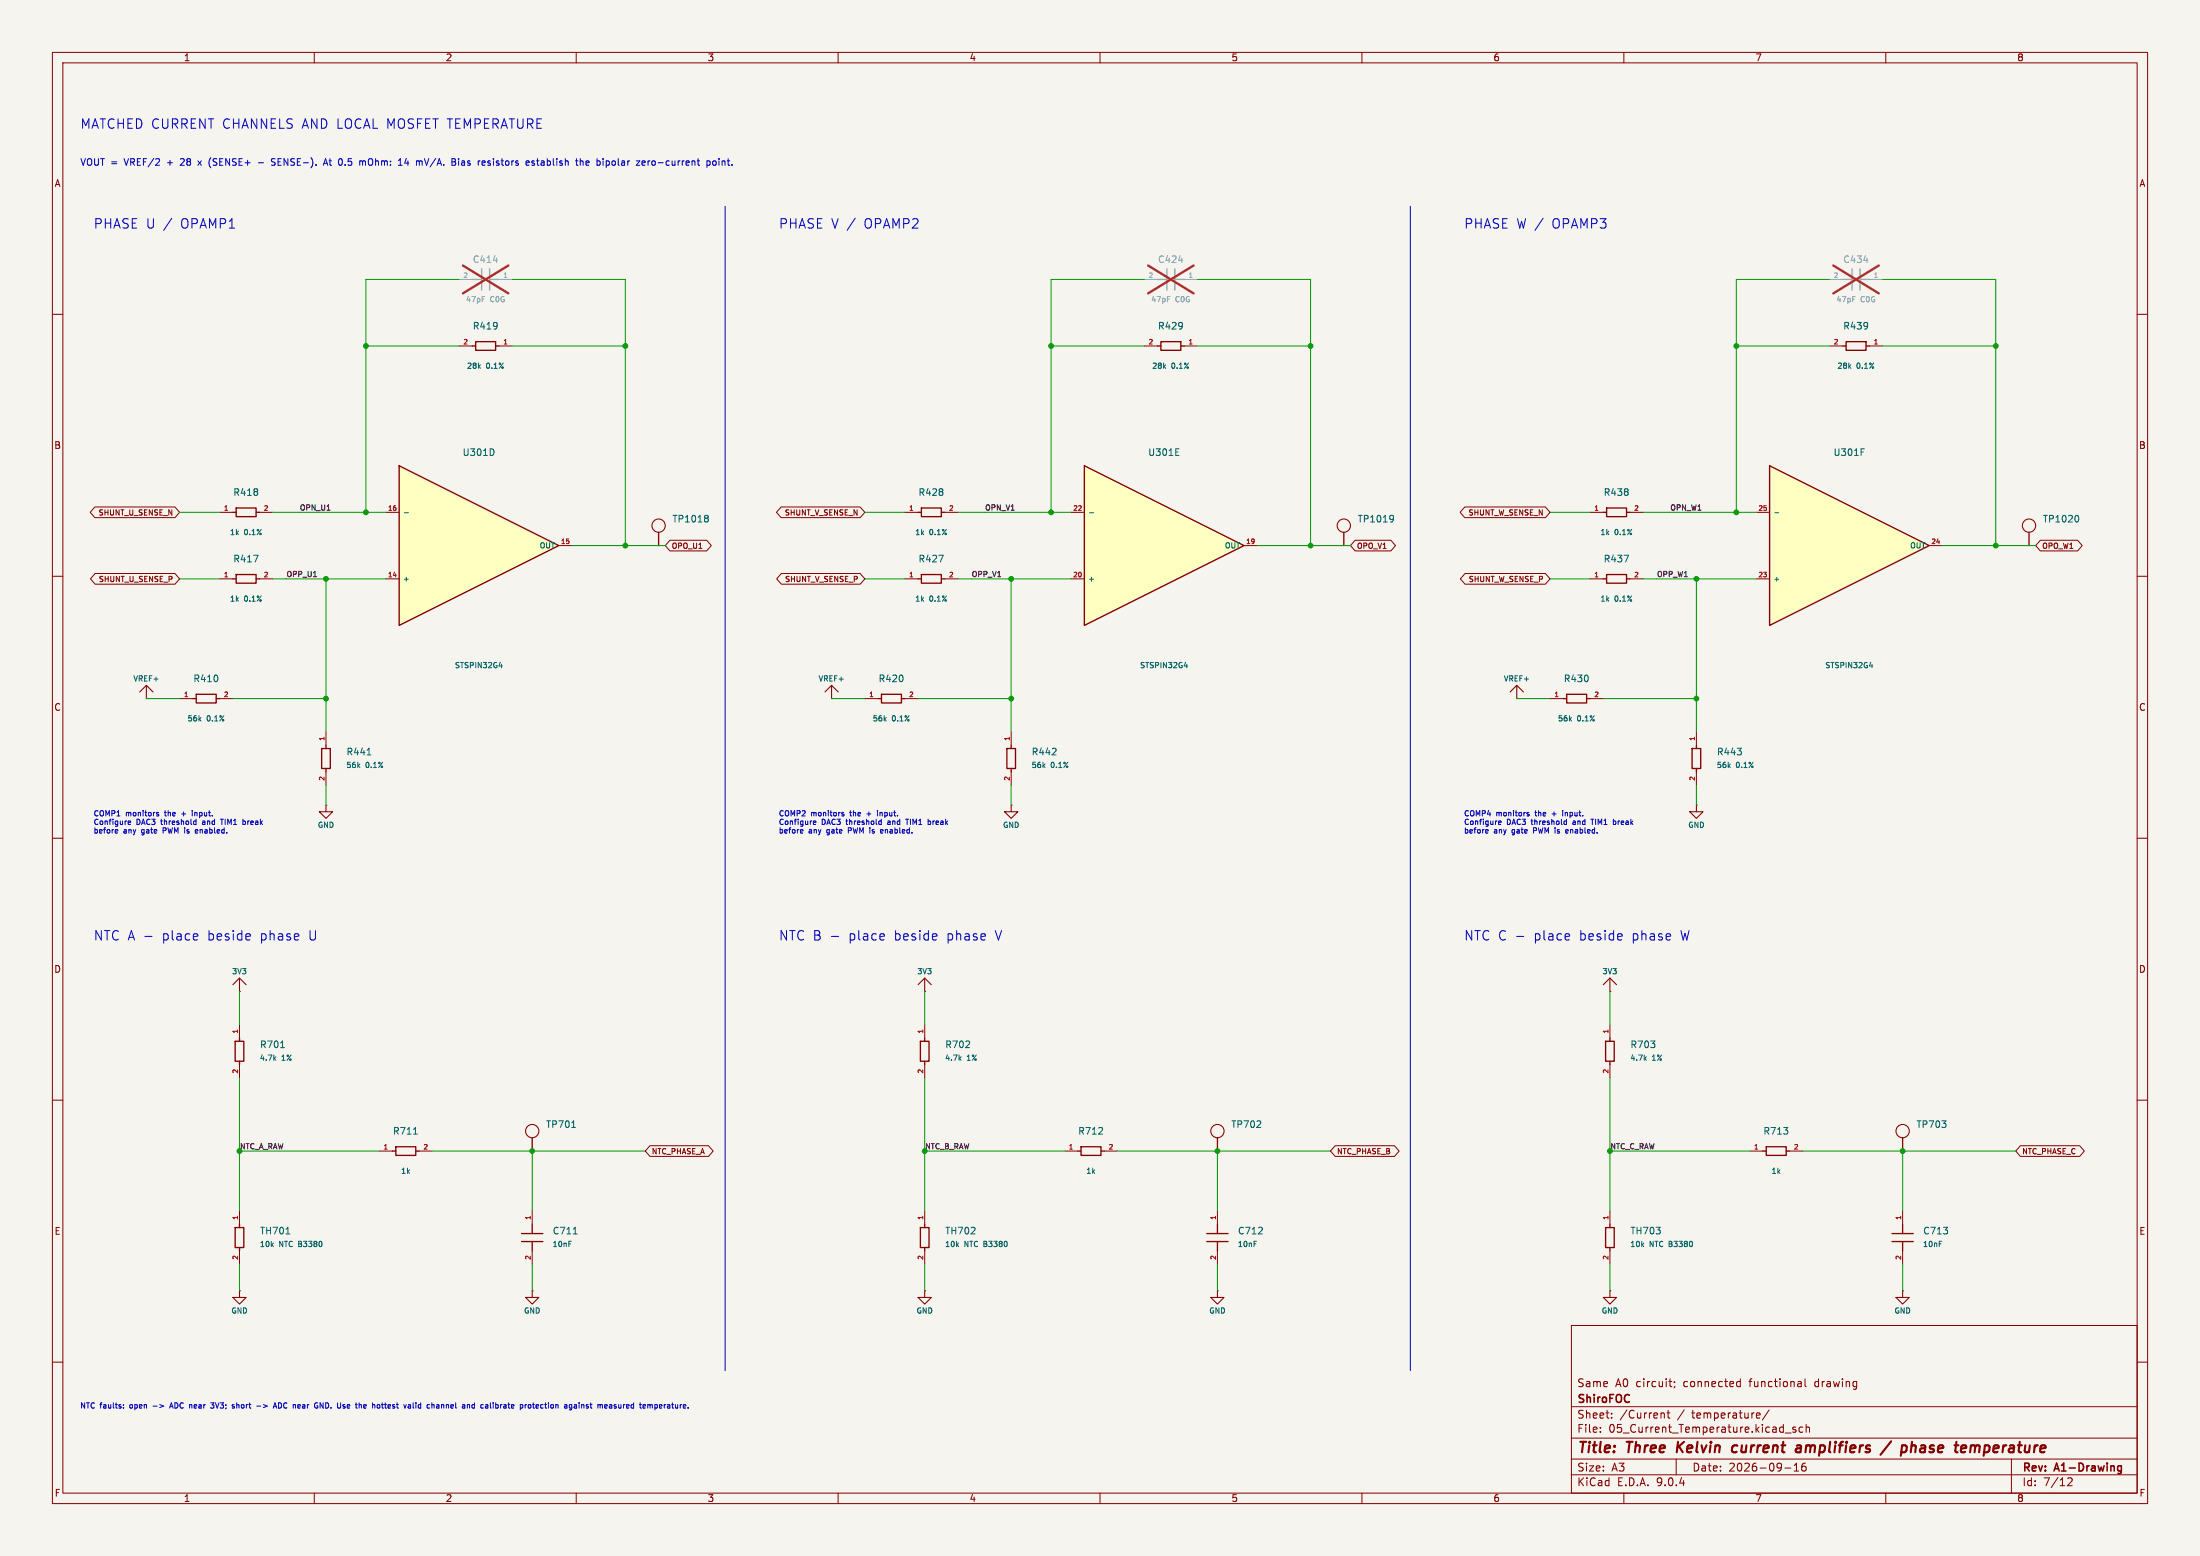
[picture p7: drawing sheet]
<svg xmlns="http://www.w3.org/2000/svg" width="420mm" height="297mm" viewBox="0 0 420 297" stroke-linecap="round" stroke-linejoin="round" font-family="sans-serif">
<path d="M0 0h420v297h-420z" fill="#f5f4ef" stroke="#f5f4ef" stroke-width=".19"/>
<g fill="none" stroke="#840000" stroke-width=".19">
<path d="M10 10h400v277h-400zM12 12h396v273h-396zM60 10v2M110 10v2M160 10v2M210 10v2M260 10v2M310 10v2M360 10v2M10 60h2M408 60h2M172.7 97.8h2.6"/>
<path d="M180.3 97.8h2.6M10 110h2M172.7 110.5h2.6M180.3 110.5h2.6M408 110h2M323.8 139.7v2.5M10 160h2M323.8 147.3v2.6M408 160h2M10 210h2M203.2 219.7h2.5M210.8 219.7h2.6"/>
<path d="M408 210h2M363.2 231.1v2.6M363.2 238.8v2.5M300 253h108v32h-108zM10 260h2M300 278.5h108M300 274.5h108M300 268.5h108M305.5 273.2v.2M305.5 272.5v.1M307.7 270.5v.2M307.7 269.8v.1"/>
<path d="M317.3 269.7h.2l.2 .2v.8M318.2 269.7h.6M318.4 269.2v1.3l.4 .2M318.6 263.7h.6M318.9 264.6l.3 .1M319.7 263.8v.1M319.7 264.6l-.1 .3M320 278.5v3M331.7 263.8h.5M331.7 264.6h.5M332.2 263.2v1.5M335.5 269.7l.4 .1 .1 .2-.7 .2"/>
<path d="M335.9 270.6l-.4 .1M337.7 269.1l-1.3 1.9M340.8 273.5h1.1M342.5 279.7l.4-.4v1.5M342.8 272.5l-.4-.1-.2 .2 .1 .2 .5 .2v.3h-.6M343.7 263.7l.2 .2v.8M343.9 264.6l-.2 .1M343.9 264l-.2 .1M344.2 272.5l-.5-.1-.3 .3 .2 .6h.6M344.6 263.2v1.3l.2 .2M344.7 279.3a.59 .59 0 0 0-.8 .6v.6l.2 .2 .4 .1 .2-.2 .1-.5-.1-.2h-.5l-.3 .2M344.8 271.9v1.5"/>
<path d="M344.8 272.5l.2-.1 .4 .1v.9M384 278.5v6.5M408 260h2M60 285v2M110 285v2M160 285v2M210 285v2M260 285v2M300 281.5h108M310 285v2M340.7 280.2h1.2M342.5 280.8h.9"/>
<path d="M360 285v2M395.6 282.4l-.1 .3-.8 .9h.9"/>
</g>
<path d="M404.5 279.8l.5 .1M405 279.8v1.2l-.2 .2-.3 .1M405 280.7l-.5 .1" fill="none" stroke="#840000" stroke-width=".3"/>
<g fill="none" stroke="#840000" stroke-width=".4">
<path d="M320.3 275.2l-.2 2M321.5 275.2l-1.3 1.1M331.7 276a.66 .66 0 0 0-1 .3l-.1 .5 .2 .3h.7M343 276h.8l-.1 1.2M343.7 277.1l-.7 .1M343.8 276.3l-.7 .1M361 275.1l-2 2.6M364.9 276.1a.49 .49 0 0 1 .9 .1l-.2 1M365 275.2l-.2 2M376.2 276.1a.49 .49 0 0 1 .9 .1M376.3 275.9l-.2 1.3M377.1 276.2l-.1 1"/>
<path d="M377.7 275.9l-.5 .1-.1 .2"/>
</g>
<g fill="none" stroke="#840000" stroke-width=".25">
<path d="M175.3 97.8h.6M175.9 97h3.8v1.6h-3.8zM179.7 97.8h.6M175.3 110.5h.6M175.9 109.7h3.8v1.6h-3.8zM179.7 110.5h.6M323 142.9h1.7v3.8h-1.7zM323.8 142.2v.7M323.8 146.7v.6M205.7 219.7h.7M206.4 218.9h3.8v1.6h-3.8zM210.2 219.7h.6"/>
<path d="M361.2 235.5h4.1M361.2 237h4.1M363.2 233.7v1.8M363.2 237v1.8"/>
</g>
<path d="M179.2 106h.9l-.6 1.3M370.2 236.9h.5" fill="none" stroke="#006464" stroke-width=".19"/>
<path d="M337.8 88.9l30.5 15.2-30.5 15.3z" fill="#ffffc2"/>
<path d="M351.8 66h.6M352.4 65.2h3.8v1.7h-3.8zM356.2 66h.7M337.8 88.9l30.5 15.2-30.5 15.3zM298.4 133.4h.7M299.1 132.5h3.8v1.7h-3.8zM302.9 133.4h.6M192.2 142.9h1.7v3.8h-1.7zM193 142.2v.7M193 146.7v.6" fill="none" stroke="#840000" stroke-width=".25"/>
<path d="M349.2 66h2.6M356.9 66h2.5M335.3 97.8h2.5M335.3 110.5h2.5M368.3 104.1h2.5M193 139.7v2.5M289.6 133.4h.1M295.9 133.4h2.5M303.5 133.4h2.6M193 153.7h.1M193 147.3v2.6M323.8 153.7h.1" fill="none" stroke="#840000" stroke-width=".19"/>
<path d="M338.8 97.9h.8M355.3 85.7h.6M356.9 127.1h.6M357.4 126.8v.7" fill="none" stroke="#006464" stroke-width=".19"/>
<path d="M288.3 132.1l1.3-1.3 1.2 1.3M289.6 130.8v2.6M191.8 154.9h2.5l-1.3 1.3zM193 153.7v1.2M322.6 154.9h2.5l-1.3 1.3zM323.8 153.7v1.2" fill="none" stroke="#840000" stroke-width=".2"/>
<path d="M351.8 53.3h1.8M353.6 51.3v4.1M355.1 53.3h1.8M355.1 51.3v4.1" fill="none" stroke="#9c9b98" stroke-width=".25"/>
<path d="M349.2 53.3h2.6M356.9 53.3h2.5" fill="none" stroke="#9c9b98" stroke-width=".19"/>
<path d="M353.7 56.6h.5M355.8 49.7h.8" fill="none" stroke="#939391" stroke-width=".19"/>
<path d="M350 50.7l8.7 5.3M358.7 50.7l-8.7 5.3" fill="none" stroke="#e12e31" stroke-width=".46"/>
<path d="M207 88.9l30.5 15.2-30.5 15.3z" fill="#ffffc2"/>
<g fill="none" stroke="#840000" stroke-width=".25">
<path d="M221 66h.6M221.6 65.2h3.8v1.7h-3.8zM225.4 66h.7M207 88.9l30.5 15.2-30.5 15.3zM306.1 97.8h.6M306.7 97h3.8v1.6h-3.8zM310.5 97.8h.6M125.7 101.6v2.5M306.1 110.5h.6M306.7 109.7h3.8v1.6h-3.8zM310.5 110.5h.6M61.4 142.9h1.7v3.8h-1.7z"/>
<path d="M62.2 142.2v.7M62.2 146.7v.6M175.7 198.8h1.7v3.8h-1.7zM176.5 198.1v.7M176.5 202.6v.6M175.7 234.3h1.7v3.8h-1.7zM176.5 233.7v.6M176.5 238.1v.7"/>
</g>
<g fill="none" stroke="#840000" stroke-width=".19">
<path d="M218.4 66h2.6M226.1 66h2.5M204.5 97.8h2.5M303.5 97.8h2.6M311.1 97.8h2.6M204.5 110.5h2.5M237.5 104.1h2.5M303.5 110.5h2.6M311.1 110.5h2.6M62.2 139.7v2.5M62.2 147.3v2.6M176.5 195.6v2.5"/>
<path d="M176.5 203.2v2.5M176.5 231.1v2.6M176.5 238.8v2.5M176.5 246.4h.1"/>
</g>
<path d="M135 98.4l.2 .2-.2 .3 .2 .3v.2l-.2 .2M208 97.9h.8M224.5 86.9h.6M224.5 85.7h.6M310 106h.9l-.6 1.3M226.1 127.1h.6M226.6 126.8v.7M70.1 144.1h.7M183.2 202l.3 .4M183.5 201.7l-.4 .4" fill="none" stroke="#006464" stroke-width=".19"/>
<path d="M221 53.3h1.8M222.8 51.3v4.1M224.3 53.3h1.8M224.3 51.3v4.1" fill="none" stroke="#9c9b98" stroke-width=".25"/>
<path d="M218.4 53.3h2.6M226.1 53.3h2.5" fill="none" stroke="#9c9b98" stroke-width=".19"/>
<path d="M222.9 56.6h.5M225 49.7h.8" fill="none" stroke="#939391" stroke-width=".19"/>
<path d="M219.2 50.7l8.7 5.3M227.9 50.7l-8.7 5.3" fill="none" stroke="#e12e31" stroke-width=".46"/>
<g fill="none" stroke="#840000" stroke-width=".2">
<path d="M175.3 247.6h2.5l-1.3 1.3zM176.5 246.4v1.2"/>
<circle cx="125.7" cy="100.3" r="1.27"/>
</g>
<path d="M76.2 88.9l30.5 15.2-30.5 15.3z" fill="#ffffc2"/>
<g fill="none" stroke="#840000" stroke-width=".25">
<path d="M90.2 66h.6M90.8 65.2h3.8v1.7h-3.8zM94.6 66h.6M44.4 97.8h.7M45.1 97h3.8v1.6h-3.8zM48.9 97.8h.6M76.2 88.9l30.5 15.2-30.5 15.3zM44.4 110.5h.7M45.1 109.7h3.8v1.6h-3.8zM48.9 110.5h.6M256.5 101.6v2.5M387.3 101.6v2.5"/>
<path d="M36.8 133.4h.7M37.5 132.5h3.8v1.7h-3.8zM41.3 133.4h.6M167.6 133.4h.7M168.3 132.5h3.8v1.7h-3.8zM172.1 133.4h.6M44.9 198.8h1.6v3.8h-1.6zM45.7 198.1v.7M306.5 198.8h1.7v3.8h-1.7zM307.3 198.1v.7M45.7 202.6v.6M74.9 219.7h.7"/>
<path d="M75.6 218.9h3.8v1.6h-3.8zM79.4 219.7h.6M101.6 217.2v2.5M232.4 217.2v2.5M307.3 202.6v.6M336.5 219.7h.7M337.2 218.9h3.8v1.6h-3.8zM341 219.7h.6M363.2 217.2v2.5M44.9 234.3h1.6v3.8h-1.6zM45.7 233.7v.6M45.7 238.1v.7"/>
<path d="M99.6 235.5h4M99.6 237h4M101.6 233.7v1.8M101.6 237v1.8M230.4 235.5h4M230.4 237h4M232.4 233.7v1.8M232.4 237v1.8M306.5 234.3h1.7v3.8h-1.7zM307.3 233.7v.6M307.3 238.1v.7"/>
</g>
<g fill="none" stroke="#840000" stroke-width=".19">
<path d="M87.6 66h2.6M95.2 66h2.6M18.1 96.8h15.3l.9 1-.9 1h-15.3l-.9-1zM41.9 97.8h2.5M49.5 97.8h2.6M73.7 97.8h2.5M149.1 96.8h15.1l.9 1-.9 1h-15.1l-.9-1zM279.6 96.8h15.4l.9 1-.9 1h-15.4l-.9-1zM18.2 109.5h15.2l.9 1-.9 1h-15.2l-.9-1zM41.9 110.5h2.5M49.5 110.5h2.6M73.7 110.5h2.5"/>
<path d="M106.7 104.1h2.5M127.9 103.1h7l.9 1-.9 1.1h-7l-.9-1.1zM149.2 109.5h15l.9 1-.9 1h-15l-.9-1zM258.7 103.1h6.8l.9 1-.9 1.1h-6.8l-.9-1.1zM279.7 109.5h15.3l.9 1-.9 1h-15.3l-.9-1zM389.5 103.1h7.1l.9 1-.9 1.1h-7.1l-.9-1.1zM27.9 133.4h.1M34.3 133.4h2.5M41.9 133.4h2.5M158.7 133.4h.1M165.1 133.4h2.5M172.7 133.4h2.6"/>
<path d="M62.2 153.7h.1M45.7 189.2h.1M45.7 195.6v2.5M176.5 189.2h.1M307.3 189.2h.1M307.3 195.6v2.5M45.7 203.2v2.5M72.4 219.7h2.5M80 219.7h2.5M124.1 218.7h11.2l.8 1-.8 1h-11.2l-.9-1zM254.9 218.7h11.3l.9 1-.9 1h-11.3l-.9-1zM307.3 203.2v2.5"/>
<path d="M334 219.7h2.5M341.6 219.7h2.6M385.7 218.7h11.3l.9 1-.9 1h-11.3l-.9-1zM45.7 231.1v2.6M45.7 238.8v2.5M101.6 231.1v2.6M101.6 238.8v2.5M232.4 231.1v2.6M232.4 238.8v2.5M307.3 231.1v2.6M307.3 238.8v2.5M45.7 246.4h.1"/>
<path d="M101.6 246.4h.1M232.4 246.4h.1M307.3 246.4h.1M363.2 246.4h.1"/>
</g>
<g fill="none" stroke="#006464" stroke-width=".19">
<path d="M77.2 97.9h.8M94.3 86v.6M265.8 98.4l.2 .2a.94 .94 0 0 1-.2 1M266 98.9l-.2 .3M396.5 98.4a.79 .79 0 0 1 0 1.2M48.4 106h.9l-.6 1.3M95.3 127.1h.6M95.7 126.8v.7M53.6 200h.7M52.4 202l.3 .4M52.7 201.7l-.4 .4M79 216.5h.7"/>
<path d="M109.1 215.2h.8M314 202l.3 .4M314.3 201.7l-.4 .4M54.6 235.5h.7M108.6 236.9h.5M109.5 235.5h.7M239.4 236.9h.5"/>
</g>
<g fill="none" stroke="#840000" stroke-width=".2">
<path d="M26.7 132.1l1.2-1.3 1.3 1.3M27.9 130.8v2.6M157.5 132.1l1.2-1.3 1.3 1.3M158.7 130.8v2.6M61 154.9h2.5l-1.3 1.3zM62.2 153.7v1.2M44.4 188l1.3-1.3 1.3 1.3M45.7 186.7v2.5M175.3 188l1.2-1.3 1.3 1.3M176.5 186.7v2.5M306.1 188l1.2-1.3 1.3 1.3M307.3 186.7v2.5"/>
<path d="M44.4 247.6h2.6l-1.3 1.3zM45.7 246.4v1.2M100.3 247.6h2.6l-1.3 1.3zM101.6 246.4v1.2M231.1 247.6h2.6l-1.3 1.3zM232.4 246.4v1.2M306.1 247.6h2.5l-1.3 1.3zM307.3 246.4v1.2M361.9 247.6h2.6l-1.3 1.3zM363.2 246.4v1.2"/>
<circle cx="256.5" cy="100.3" r="1.27"/>
<circle cx="387.4" cy="100.3" r="1.27"/>
<circle cx="101.6" cy="215.9" r="1.27"/>
<circle cx="232.4" cy="215.9" r="1.27"/>
<circle cx="363.2" cy="215.9" r="1.27"/>
</g>
<path d="M90.2 53.3h1.7M91.9 51.3v4.1M93.5 53.3h1.7M93.5 51.3v4.1" fill="none" stroke="#9c9b98" stroke-width=".25"/>
<path d="M87.6 53.3h2.6M95.2 53.3h2.6" fill="none" stroke="#9c9b98" stroke-width=".19"/>
<path d="M92.1 56.6h.4M94.2 49.7h.8" fill="none" stroke="#939391" stroke-width=".19"/>
<path d="M88.4 50.7l8.7 5.3M97.1 50.7l-8.7 5.3" fill="none" stroke="#e12e31" stroke-width=".46"/>
<path d="M59.8 110.1h.6" fill="none" stroke="#0f0f0f" stroke-width=".19"/>
<g fill="none" stroke="#0000c2" stroke-width=".19">
<path d="M37.8 30.7l.6 .9M38.4 30.7l-.6 .9M40 31.5l.3 .5M40.3 30.1l-.3 .5M49.3 31.1h1M52.5 30.3h-.5l-.1 .1v.4l.5 .2 .1 .3-.2 .3-.5-.1M61.7 31.6l.4-1.3 .5 1.3M61.8 31.2h.7M69.3 30.8h.4l.1 .8M76.1 31.6h.7M77.6 30.2l-.3 .9h.8M81 30.3l.4 1.3"/>
<path d="M87.5 30.3v.1M87.5 30.7v.9M88.3 30.7l-.1 .1M88.3 31.1l-.2 .2 .2 .3M93.1 31.5l.4 .1M93.5 30.7l-.4 .2 .1 .2h.3M102 30.8l-.3-.1-.2 .2 .1 .2 .4 .1v.3h-.5M102.4 30.7h.5M102.6 30.3v1.1l.3 .2M110.8 30.8l.2-.1 .3 .1v.8M111.9 31.1l.6-.1-.1-.2-.4-.1-.1 .2v.6h.5M116.1 30.7l.2 .2v.4l-.2 .3"/>
<path d="M123.1 30.8l.1 .2-.6 .1M123.7 30.7v.9M124.1 30.7l-.4 .2M124.5 30.8v.6M135.1 30.7l.3 .1 .2 .1-.1 .5-.4 .2M136.1 30.8l.2-.1 .4 .1v.5l-.1 .2-.3 .1-.2-.2zM137.3 30.3v.1M137.3 30.7v.9M137.9 30.7v.9M138.2 30.7l-.3 .1M138.4 39.4v222.2M269.2 39.4v222.2"/>
<path d="M32.8 41.7l-1.5 2.3M163.3 41.7l-1.6 2.3M294.6 41.7l-1.6 2.3M22.4 159h-.3M22.5 158.6l-.5 .1M24.5 157l.4-.1v-.1l-.3-.1-.1 .1v.5h.4M29.9 155.3l.4 .3-.1 .1h-.3M30.3 155.1h-.3l-.1 .1M31.1 158.5h.4M31.1 158v1M36.7 154.7v.1M36.7 155.1v.6"/>
<path d="M37.3 159h.4M37.3 158.4l.3-.1 .2 .3-.5 .1M37.4 157.3l-.3 .1M37.4 156.4v1M38.7 157v.3M42.1 156.4h.6M42.4 156.4v1M46.4 156.8l.3-.1 .2 .2-.1 .4h-.4M46.4 156.4v1M153.2 159h-.3M153.3 158.6l-.5 .1M155.3 157l.5-.1-.1-.1-.3-.1-.1 .1v.5h.4"/>
<path d="M160.7 155.3l.4 .3-.1 .1h-.3M161.1 155.1h-.3l-.1 .1M161.9 158.5h.4M161.9 158v1M167.5 154.7v.1M167.5 155.1v.6M168.1 159h.4M168.1 158.4l.3-.1 .2 .3-.5 .1M168.2 157.3l-.3 .1M168.2 156.4v1M169.5 157v.3M172.9 156.4h.6"/>
<path d="M173.2 156.4v1M177.2 156.8l.3-.1 .2 .2-.1 .4h-.4M177.2 156.4v1M284 159h-.2M284.1 158.6l-.5 .1M286.1 157l.5-.1-.1-.1-.3-.1-.1 .1v.5h.4M291.5 155.3l.4 .3-.1 .1h-.3M291.9 155.1h-.3l-.1 .1M292.8 158v1M292.8 158.5h.3M298.3 154.7v.1M298.3 155.1v.6"/>
<path d="M298.9 159h.4M298.9 158.4l.3-.1 .2 .3-.5 .1M299 157.3l-.2 .1M299 156.4v1M300.3 157v.3M303.7 156.4h.6M304 156.4v1M308 156.8l.3-.1 .2 .2-.1 .4h-.4M308 156.4v1M27.7 178.7h1.3M158.7 178.7h1.4M289.5 178.7h1.4"/>
<path d="M23.6 268.7v.1M23.6 268.1v.1M32.4 268.8l.3-1 .3 1M32.5 268.5h.5M40.2 267.8h.6l-.3 .3 .3 .1v.4l-.2 .2h-.2M45.2 267.8v1M45.5 268.1l-.3 .1M49 268.4h.8M52.2 268.8l.3-1 .3 1M52.3 268.5h.4M53.2 267.8a.51 .51 0 0 1 .6 .5 .51 .51 0 0 1-.6 .5zM61.1 267.8l.6 1v-1"/>
<path d="M66.4 268.1h.3l.1 .2-.5 .1M66.7 268.7l-.3 .1M73.4 268.1h.4M73.5 267.8v.8l.3 .2M79.4 267.8v.1M79.4 268.1v.7M80.2 268.1l-.4 .2 .1 .4 .3 .1M84.3 268.2l.4-.1v.7M84.3 268.1v.7M91.8 268.2v.5M95 268.1l.1 .2-.1 .4M95.6 268.1v.7"/>
<path d="M95.7 268.1l-.1 .2M101.7 268.1h.3M101.8 268.7l.2 .1M102.3 268.4l.5-.1v-.2h-.3l-.2 .1 .1 .5h.4M103.6 268.1l-.4 .2v.4l.4 .1M110.6 267.8v.1M110.6 268.1v.7M111 268.2l.4-.1 .1 .7M111 268.1v.7M111.9 268.7l.3 .1M112.2 268.1l-.3 .1 .3 .2M117.5 268.4l.2 .2-.2 .2"/>
<path d="M117.5 268.1h.1M118.1 268.1v.6h.4M118.5 268.1v.7M125.9 268.4l.5-.1-.1-.2h-.3l-.1 .1v.5h.4M126.8 268.1v.7M127 268.1l-.2 .2"/>
</g>
<g fill="none" stroke="#009600" stroke-width=".19">
<path d="M87.6 53.3h-17.8v44.5M97.8 53.3h21.6v50.8M218.4 53.3h-17.7v44.5M228.6 53.3h21.6v50.8M349.2 53.3h-17.7v44.5M359.4 53.3h21.6v50.8M69.8 66h17.8M97.8 66h21.6M200.7 66h17.7M228.6 66h21.6M331.5 66h17.7M359.4 66h21.6"/>
<path d="M34.3 97.8h7.6M52.1 97.8h21.6M165.1 97.8h7.6M182.9 97.8h21.6M295.9 97.8h7.6M313.7 97.8h21.6M34.3 110.5h7.6M52.1 110.5h21.6M62.2 110.5v29.2M109.2 104.1h17.8M165.1 110.5h7.6M182.9 110.5h21.6"/>
<path d="M193 110.5v29.2M240 104.1h17.8M295.9 110.5h7.6M313.7 110.5h21.6M323.8 110.5v29.2M370.8 104.1h17.8M27.9 133.4h6.4M44.4 133.4h17.8M158.7 133.4h6.4M175.3 133.4h17.7M289.6 133.4h6.3M306.1 133.4h17.7"/>
<path d="M62.2 149.9v3.8M193 149.9v3.8M323.8 149.9v3.8M45.7 189.2v6.4M176.5 189.2v6.4M307.3 189.2v6.4M45.7 219.7h26.7M45.7 205.7v25.4M82.5 219.7h40.7M101.6 219.7v11.4M176.5 219.7h26.7M176.5 205.7v25.4"/>
<path d="M213.4 219.7h40.6M232.4 219.7v11.4M307.3 219.7h26.7M307.3 205.7v25.4M344.2 219.7h40.6M363.2 219.7v11.4M45.7 241.3v5.1M101.6 241.3v5.1M176.5 241.3v5.1M232.4 241.3v5.1M307.3 241.3v5.1M363.2 241.3v5.1"/>
</g>
<g fill="#009600" stroke="#009600" stroke-width=".19">
<circle cx="193" cy="133.4" r=".46"/>
<circle cx="176.5" cy="219.7" r=".46"/>
<circle cx="62.2" cy="133.4" r=".46"/>
<circle cx="62.2" cy="110.5" r=".46"/>
<circle cx="69.8" cy="97.8" r=".46"/>
<circle cx="69.8" cy="66" r=".46"/>
<circle cx="119.4" cy="66" r=".46"/>
<circle cx="119.4" cy="104.1" r=".46"/>
<circle cx="200.7" cy="97.8" r=".46"/>
<circle cx="193" cy="110.5" r=".46"/>
<circle cx="200.7" cy="66" r=".46"/>
<circle cx="232.4" cy="219.7" r=".46"/>
<circle cx="363.2" cy="219.7" r=".46"/>
<circle cx="45.7" cy="219.7" r=".46"/>
<circle cx="101.6" cy="219.7" r=".46"/>
<circle cx="323.8" cy="110.5" r=".46"/>
<circle cx="250.2" cy="66" r=".46"/>
<circle cx="250.2" cy="104.1" r=".46"/>
<circle cx="307.3" cy="219.7" r=".46"/>
<circle cx="331.5" cy="66" r=".46"/>
<circle cx="331.5" cy="97.8" r=".46"/>
<circle cx="323.8" cy="133.4" r=".46"/>
<circle cx="381" cy="66" r=".46"/>
<circle cx="381" cy="104.1" r=".46"/>
</g>
<g font-size="2.8" fill="#840000">
<text x="301" y="277.9">Title:</text>
<text x="310.6" y="277.9">Three</text>
<text x="321" y="277.9">Kelvin</text>
<text x="332.3" y="277.9">current</text>
<text x="345.3" y="277.9">amplifiers</text>
<text x="362.6" y="277.9">/</text>
<text x="367" y="277.9">phase</text>
<text x="378.1" y="277.9">temperature</text>
</g>
<g font-size="2.5" fill="#0000c2">
<text x="15.2" y="24.9">MATCHED CURRENT CHANNELS AND LOCAL MOSFET TEMPERATURE</text>
<text x="17.8" y="43.9">PHASE U /</text>
<text x="34.5" y="43.9">OPAMP1</text>
<text x="148.6" y="43.9">PHASE V /</text>
<text x="165" y="43.9">OPAMP2</text>
<text x="279.4" y="43.9">PHASE W /</text>
<text x="296.3" y="43.9">OPAMP3</text>
<text x="17.8" y="179.8">NTC A -</text>
<text x="31" y="179.8">place</text>
<text x="39.8" y="179.8">beside</text>
<text x="49.9" y="179.8">phase</text>
<text x="59.2" y="179.8">U</text>
<text x="148.6" y="179.8">NTC B -</text>
<text x="162.1" y="179.8">place</text>
<text x="170.8" y="179.8">beside</text>
<text x="181" y="179.8">phase</text>
<text x="190.3" y="179.8">V</text>
<text x="279.4" y="179.8">NTC C -</text>
<text x="292.9" y="179.8">place</text>
<text x="301.6" y="179.8">beside</text>
<text x="311.8" y="179.8">phase</text>
<text x="321.1" y="179.8">W</text>
</g>
<g font-size="2.1" fill="#840000">
<text x="301" y="268.2">ShiroFOC</text>
<text x="301" y="265">Same</text>
<text x="308.4" y="265">A0 circuit;</text>
<text x="321.5" y="265">connected</text>
<text x="334.3" y="265">functional</text>
<text x="346.8" y="265">drawing</text>
<text x="301" y="273.7">File:</text>
<text x="301" y="271">Sheet:</text>
<text x="307.1" y="273.7">05_Current_Temperature.kicad_sch</text>
<text x="309.2" y="271">/Current</text>
<text x="320.3" y="271">/</text>
<text x="323.2" y="271">temperature/</text>
<text x="301" y="281.1">Size:</text>
<text x="307.6" y="281.1">A3</text>
<text x="323" y="281.1">Date:</text>
<text x="330" y="281.1">2026-09-16</text>
<text x="386" y="281.3">Rev:</text>
<text x="392.4" y="281.3">A1-Drawing</text>
<text x="301" y="283.9">KiCad</text>
<text x="308.7" y="283.9">E.D.A.</text>
<text x="316.3" y="283.9">9.0.4</text>
<text x="386" y="283.9">Id:</text>
<text x="390.1" y="283.9">7/12</text>
</g>
<g font-size="1.8" fill="#840000">
<text x="35" y="11.9">1</text>
<text x="85" y="11.9">2</text>
<text x="135" y="11.9">3</text>
<text x="185" y="11.9">4</text>
<text x="235" y="11.9">5</text>
<text x="285" y="11.9">6</text>
<text x="335" y="11.9">7</text>
<text x="385" y="11.9">8</text>
<text x="10.3" y="35.9">A</text>
<text x="408.3" y="35.9">A</text>
<text x="10.3" y="85.9">B</text>
<text x="408.2" y="85.9">B</text>
<text x="10.3" y="135.9">C</text>
<text x="408.2" y="135.9">C</text>
<text x="10.3" y="185.9">D</text>
<text x="408.2" y="185.9">D</text>
<text x="10.3" y="235.9">E</text>
<text x="408.3" y="235.9">E</text>
<text x="10.3" y="285.9">F</text>
<text x="35" y="286.9">1</text>
<text x="85" y="286.9">2</text>
<text x="135" y="286.9">3</text>
<text x="185" y="286.9">4</text>
<text x="235" y="286.9">5</text>
<text x="285" y="286.9">6</text>
<text x="335" y="286.9">7</text>
<text x="385" y="286.9">8</text>
<text x="408.3" y="285.9">F</text>
</g>
<g font-size="1.8" fill="#0000c2">
<text x="15.2" y="32">VOUT =</text>
<text x="23.9" y="32">VREF/2</text>
<text x="32.2" y="32">+</text>
<text x="34.9" y="32">28</text>
<text x="38.5" y="32">x</text>
<text x="40.7" y="32">(SENSE+</text>
<text x="53.1" y="32">SENSE-).</text>
<text x="63.3" y="32">At</text>
<text x="66.3" y="32">0.5</text>
<text x="70.5" y="32">mOhm:</text>
<text x="78.2" y="32">14</text>
<text x="81.7" y="32">mV/A.</text>
<text x="88.7" y="32">Bias</text>
<text x="93.9" y="32">resistors</text>
<text x="103.3" y="32">establish</text>
<text x="113.1" y="32">the</text>
<text x="117.2" y="32">bipolar</text>
<text x="125.1" y="32">zero-current</text>
<text x="138.6" y="32">point.</text>
</g>
<g font-size="1.8" fill="#939391">
<text x="90.2" y="50.4">C414</text>
<text x="221" y="50.4">C424</text>
<text x="351.8" y="50.4">C434</text>
</g>
<g font-size="1.8" fill="#006464">
<text x="90.2" y="63.1">R419</text>
<text x="221" y="63.1">R429</text>
<text x="351.8" y="63.1">R439</text>
<text x="88.2" y="87.2">U301D</text>
<text x="219.1" y="87.2">U301E</text>
<text x="349.9" y="87.2">U301F</text>
<text x="44.4" y="94.8">R418</text>
<text x="175.2" y="94.8">R428</text>
<text x="306.1" y="94.8">R438</text>
<text x="128.3" y="99.9">TP1018</text>
<text x="259.1" y="99.9">TP1019</text>
<text x="389.9" y="99.9">TP1020</text>
<text x="44.4" y="107.5">R417</text>
<text x="175.2" y="107.5">R427</text>
<text x="306.1" y="107.5">R437</text>
<text x="36.8" y="130.4">R410</text>
<text x="167.6" y="130.4">R420</text>
<text x="298.4" y="130.4">R430</text>
<text x="66" y="144.4">R441</text>
<text x="196.9" y="144.4">R442</text>
<text x="327.7" y="144.4">R443</text>
<text x="49.5" y="200.3">R701</text>
<text x="180.3" y="200.3">R702</text>
<text x="311.2" y="200.3">R703</text>
<text x="104.1" y="215.5">TP701</text>
<text x="235" y="215.5">TP702</text>
<text x="365.8" y="215.5">TP703</text>
<text x="74.9" y="216.8">R711</text>
<text x="205.7" y="216.8">R712</text>
<text x="336.5" y="216.8">R713</text>
<text x="49.5" y="235.8">TH701</text>
<text x="105.4" y="235.8">C711</text>
<text x="180.3" y="235.8">TH702</text>
<text x="236.2" y="235.8">C712</text>
<text x="311.2" y="235.8">TH703</text>
<text x="367" y="235.8">C713</text>
</g>
<g font-size="1.4" fill="#939391">
<text x="88.8" y="57.9">47pF</text>
<text x="93.6" y="57.9">C0G</text>
<text x="219.6" y="57.9">47pF</text>
<text x="224.4" y="57.9">C0G</text>
<text x="350.5" y="57.9">47pF</text>
<text x="355.2" y="57.9">C0G</text>
</g>
<g font-size="1.4" fill="#006464">
<text x="89" y="70.6">28k</text>
<text x="92.8" y="70.6">0.1%</text>
<text x="219.8" y="70.6">28k</text>
<text x="223.6" y="70.6">0.1%</text>
<text x="350.6" y="70.6">28k</text>
<text x="354.4" y="70.6">0.1%</text>
<text x="43.8" y="102.3">1k</text>
<text x="46.6" y="102.3">0.1%</text>
<text x="102.9" y="104.9">OUT</text>
<text x="174.6" y="102.3">1k</text>
<text x="177.4" y="102.3">0.1%</text>
<text x="233.7" y="104.9">OUT</text>
<text x="305.4" y="102.3">1k</text>
<text x="308.2" y="102.3">0.1%</text>
<text x="364.5" y="104.9">OUT</text>
<text x="76.8" y="111.2">+</text>
<text x="207.6" y="111.2">+</text>
<text x="338.5" y="111.2">+</text>
<text x="43.8" y="115">1k</text>
<text x="46.6" y="115">0.1%</text>
<text x="174.6" y="115">1k</text>
<text x="177.4" y="115">0.1%</text>
<text x="305.4" y="115">1k</text>
<text x="308.2" y="115">0.1%</text>
<text x="25.3" y="130.3">VREF+</text>
<text x="86.7" y="127.7">STSPIN32G4</text>
<text x="156.2" y="130.3">VREF+</text>
<text x="217.5" y="127.7">STSPIN32G4</text>
<text x="287" y="130.3">VREF+</text>
<text x="348.3" y="127.7">STSPIN32G4</text>
<text x="35.7" y="137.9">56k</text>
<text x="39.5" y="137.9">0.1%</text>
<text x="166.5" y="137.9">56k</text>
<text x="170.3" y="137.9">0.1%</text>
<text x="297.3" y="137.9">56k</text>
<text x="301.1" y="137.9">0.1%</text>
<text x="66" y="146.8">56k</text>
<text x="69.8" y="146.8">0.1%</text>
<text x="196.8" y="146.8">56k</text>
<text x="200.6" y="146.8">0.1%</text>
<text x="327.6" y="146.8">56k</text>
<text x="331.4" y="146.8">0.1%</text>
<text x="60.6" y="158.2">GND</text>
<text x="191.4" y="158.2">GND</text>
<text x="322.2" y="158.2">GND</text>
<text x="44.2" y="186.2">3V3</text>
<text x="175" y="186.2">3V3</text>
<text x="305.8" y="186.2">3V3</text>
<text x="49.5" y="202.7">4.7k</text>
<text x="53.8" y="202.7">1%</text>
<text x="180.3" y="202.7">4.7k</text>
<text x="184.6" y="202.7">1%</text>
<text x="311.1" y="202.7">4.7k</text>
<text x="315.4" y="202.7">1%</text>
<text x="76.4" y="224.3">1k</text>
<text x="207.3" y="224.3">1k</text>
<text x="338.1" y="224.3">1k</text>
<text x="49.5" y="238.2">10k</text>
<text x="53.3" y="238.2">NTC B3380</text>
<text x="105.4" y="238.2">10nF</text>
<text x="180.3" y="238.2">10k</text>
<text x="184.1" y="238.2">NTC B3380</text>
<text x="236.2" y="238.2">10nF</text>
<text x="311.1" y="238.2">10k</text>
<text x="314.9" y="238.2">NTC B3380</text>
<text x="367" y="238.2">10nF</text>
<text x="44" y="250.9">GND</text>
<text x="99.9" y="250.9">GND</text>
<text x="174.9" y="250.9">GND</text>
<text x="230.7" y="250.9">GND</text>
<text x="305.7" y="250.9">GND</text>
<text x="361.5" y="250.9">GND</text>
</g>
<g font-size="1.4" fill="#840000">
<text x="18.7" y="98.6">SHUNT_U_SENSE_N</text>
<text x="149.7" y="98.6">SHUNT_V_SENSE_N</text>
<text x="280.2" y="98.6">SHUNT_W_SENSE_N</text>
<text x="128.1" y="104.9">OPO_U1</text>
<text x="259" y="104.9">OPO_V1</text>
<text x="389.8" y="104.9">OPO_W1</text>
<text x="18.7" y="111.3">SHUNT_U_SENSE_P</text>
<text x="149.7" y="111.3">SHUNT_V_SENSE_P</text>
<text x="280.2" y="111.3">SHUNT_W_SENSE_P</text>
<text x="124.3" y="220.5">NTC_PHASE_A</text>
<text x="255.1" y="220.5">NTC_PHASE_B</text>
<text x="386" y="220.5">NTC_PHASE_C</text>
</g>
<g font-size="1.4" fill="#0f0f0f">
<text x="57.1" y="97.5">OPN_U1</text>
<text x="188" y="97.5">OPN_V1</text>
<text x="318.8" y="97.5">OPN_W1</text>
<text x="54.6" y="110.2">OPP_U1</text>
<text x="185.4" y="110.2">OPP_V1</text>
<text x="316.2" y="110.2">OPP_W1</text>
<text x="45.7" y="219.4">NTC_A_RAW</text>
<text x="176.5" y="219.4">NTC_B_RAW</text>
<text x="307.3" y="219.4">NTC_C_RAW</text>
</g>
<g font-size="1.4" fill="#0000c2">
<text x="17.8" y="156.2">COMP1</text>
<text x="17.8" y="157.8">Configure</text>
<text x="17.8" y="159.4">before</text>
<text x="23.6" y="159.4">any</text>
<text x="24" y="156.2">monitors</text>
<text x="26.1" y="157.8">DAC3</text>
<text x="27.2" y="159.4">gate</text>
<text x="31" y="157.8">threshold</text>
<text x="31.6" y="159.4">PWM is</text>
<text x="31.7" y="156.2">the</text>
<text x="35.1" y="156.2">+</text>
<text x="37.4" y="156.2">input.</text>
<text x="38.3" y="159.4">enabled.</text>
<text x="39.1" y="157.8">and</text>
<text x="42.9" y="157.8">TIM1</text>
<text x="47.3" y="157.8">break</text>
<text x="148.6" y="156.2">COMP2</text>
<text x="148.6" y="157.8">Configure</text>
<text x="148.6" y="159.4">before</text>
<text x="154.4" y="159.4">any</text>
<text x="154.8" y="156.2">monitors</text>
<text x="156.9" y="157.8">DAC3</text>
<text x="158" y="159.4">gate</text>
<text x="161.8" y="157.8">threshold</text>
<text x="162.4" y="159.4">PWM is</text>
<text x="162.5" y="156.2">the</text>
<text x="165.9" y="156.2">+</text>
<text x="168.2" y="156.2">input.</text>
<text x="169.1" y="159.4">enabled.</text>
<text x="169.9" y="157.8">and</text>
<text x="173.7" y="157.8">TIM1</text>
<text x="178.1" y="157.8">break</text>
<text x="279.4" y="156.2">COMP4</text>
<text x="279.4" y="157.8">Configure</text>
<text x="279.4" y="159.4">before</text>
<text x="285.2" y="159.4">any</text>
<text x="285.7" y="156.2">monitors</text>
<text x="287.7" y="157.8">DAC3</text>
<text x="288.9" y="159.4">gate</text>
<text x="292.6" y="157.8">threshold</text>
<text x="293.2" y="159.4">PWM is</text>
<text x="293.3" y="156.2">the</text>
<text x="296.7" y="156.2">+</text>
<text x="299" y="156.2">input.</text>
<text x="299.9" y="159.4">enabled.</text>
<text x="300.7" y="157.8">and</text>
<text x="304.5" y="157.8">TIM1</text>
<text x="308.9" y="157.8">break</text>
<text x="15.2" y="269.2">NTC faults:</text>
<text x="25" y="269.2">open</text>
<text x="29.6" y="269.2">-&gt;</text>
<text x="33.2" y="269.2">ADC near</text>
<text x="41.5" y="269.2">3V3;</text>
<text x="45.8" y="269.2">short</text>
<text x="50.7" y="269.2">-&gt;</text>
<text x="54.2" y="269.2">ADC near</text>
<text x="62.5" y="269.2">GND.</text>
<text x="67.2" y="269.2">Use</text>
<text x="70.9" y="269.2">the</text>
<text x="74.3" y="269.2">hottest</text>
<text x="80.6" y="269.2">valid</text>
<text x="85.3" y="269.2">channel</text>
<text x="92.3" y="269.2">and</text>
<text x="96.1" y="269.2">calibrate</text>
<text x="103.8" y="269.2">protection</text>
<text x="112.5" y="269.2">against</text>
<text x="119.1" y="269.2">measured</text>
<text x="127.5" y="269.2">temperature.</text>
</g>
<g font-size="1.2" fill="#a5a4a2">
<text x="88.3" y="53.1">2</text>
<text x="96" y="53.1">1</text>
<text x="219.1" y="53.1">2</text>
<text x="226.8" y="53.1">1</text>
<text x="350" y="53.1">2</text>
<text x="357.6" y="53.1">1</text>
</g>
<g font-size="1.2" fill="#a90000">
<text x="88.3" y="65.8">2</text>
<text x="96" y="65.8">1</text>
<text x="219.1" y="65.8">2</text>
<text x="226.8" y="65.8">1</text>
<text x="350" y="65.8">2</text>
<text x="357.6" y="65.8">1</text>
<text x="42.6" y="97.5">1</text>
<text x="50.2" y="97.5">2</text>
<text x="73.9" y="97.5">16</text>
<text x="173.4" y="97.5">1</text>
<text x="181" y="97.5">2</text>
<text x="204.8" y="97.5">22</text>
<text x="304.2" y="97.5">1</text>
<text x="311.9" y="97.5">2</text>
<text x="335.6" y="97.5">25</text>
<text x="107" y="103.9">15</text>
<text x="237.8" y="103.9">19</text>
<text x="368.6" y="103.9">24</text>
<text x="42.6" y="110.2">1</text>
<text x="50.2" y="110.2">2</text>
<text x="73.9" y="110.2">14</text>
<text x="173.4" y="110.2">1</text>
<text x="181" y="110.2">2</text>
<text x="204.8" y="110.2">20</text>
<text x="304.2" y="110.2">1</text>
<text x="311.9" y="110.2">2</text>
<text x="335.6" y="110.2">23</text>
<text x="35" y="133.1">1</text>
<text x="42.6" y="133.1">2</text>
<text x="165.8" y="133.1">1</text>
<text x="173.4" y="133.1">2</text>
<text x="296.6" y="133.1">1</text>
<text x="304.2" y="133.1">2</text>
<text x="62" y="141.5" transform="rotate(-90 62 141.5)">1</text>
<text x="192.8" y="141.5" transform="rotate(-90 192.8 141.5)">1</text>
<text x="323.6" y="141.5" transform="rotate(-90 323.6 141.5)">1</text>
<text x="62" y="149.2" transform="rotate(-90 62 149.2)">2</text>
<text x="192.8" y="149.2" transform="rotate(-90 192.8 149.2)">2</text>
<text x="323.6" y="149.2" transform="rotate(-90 323.6 149.2)">2</text>
<text x="45.5" y="197.4" transform="rotate(-90 45.5 197.4)">1</text>
<text x="176.3" y="197.4" transform="rotate(-90 176.3 197.4)">1</text>
<text x="307.1" y="197.4" transform="rotate(-90 307.1 197.4)">1</text>
<text x="45.5" y="205" transform="rotate(-90 45.5 205)">2</text>
<text x="176.3" y="205" transform="rotate(-90 176.3 205)">2</text>
<text x="307.1" y="205" transform="rotate(-90 307.1 205)">2</text>
<text x="73.1" y="219.5">1</text>
<text x="80.7" y="219.5">2</text>
<text x="203.9" y="219.5">1</text>
<text x="211.5" y="219.5">2</text>
<text x="334.7" y="219.5">1</text>
<text x="342.3" y="219.5">2</text>
<text x="45.5" y="233" transform="rotate(-90 45.5 233)">1</text>
<text x="101.3" y="233" transform="rotate(-90 101.3 233)">1</text>
<text x="176.3" y="233" transform="rotate(-90 176.3 233)">1</text>
<text x="232.2" y="233" transform="rotate(-90 232.2 233)">1</text>
<text x="307.1" y="233" transform="rotate(-90 307.1 233)">1</text>
<text x="363" y="233" transform="rotate(-90 363 233)">1</text>
<text x="45.5" y="240.6" transform="rotate(-90 45.5 240.6)">2</text>
<text x="101.3" y="240.6" transform="rotate(-90 101.3 240.6)">2</text>
<text x="176.3" y="240.6" transform="rotate(-90 176.3 240.6)">2</text>
<text x="232.2" y="240.6" transform="rotate(-90 232.2 240.6)">2</text>
<text x="307.1" y="240.6" transform="rotate(-90 307.1 240.6)">2</text>
<text x="363" y="240.6" transform="rotate(-90 363 240.6)">2</text>
</g>
</svg>
